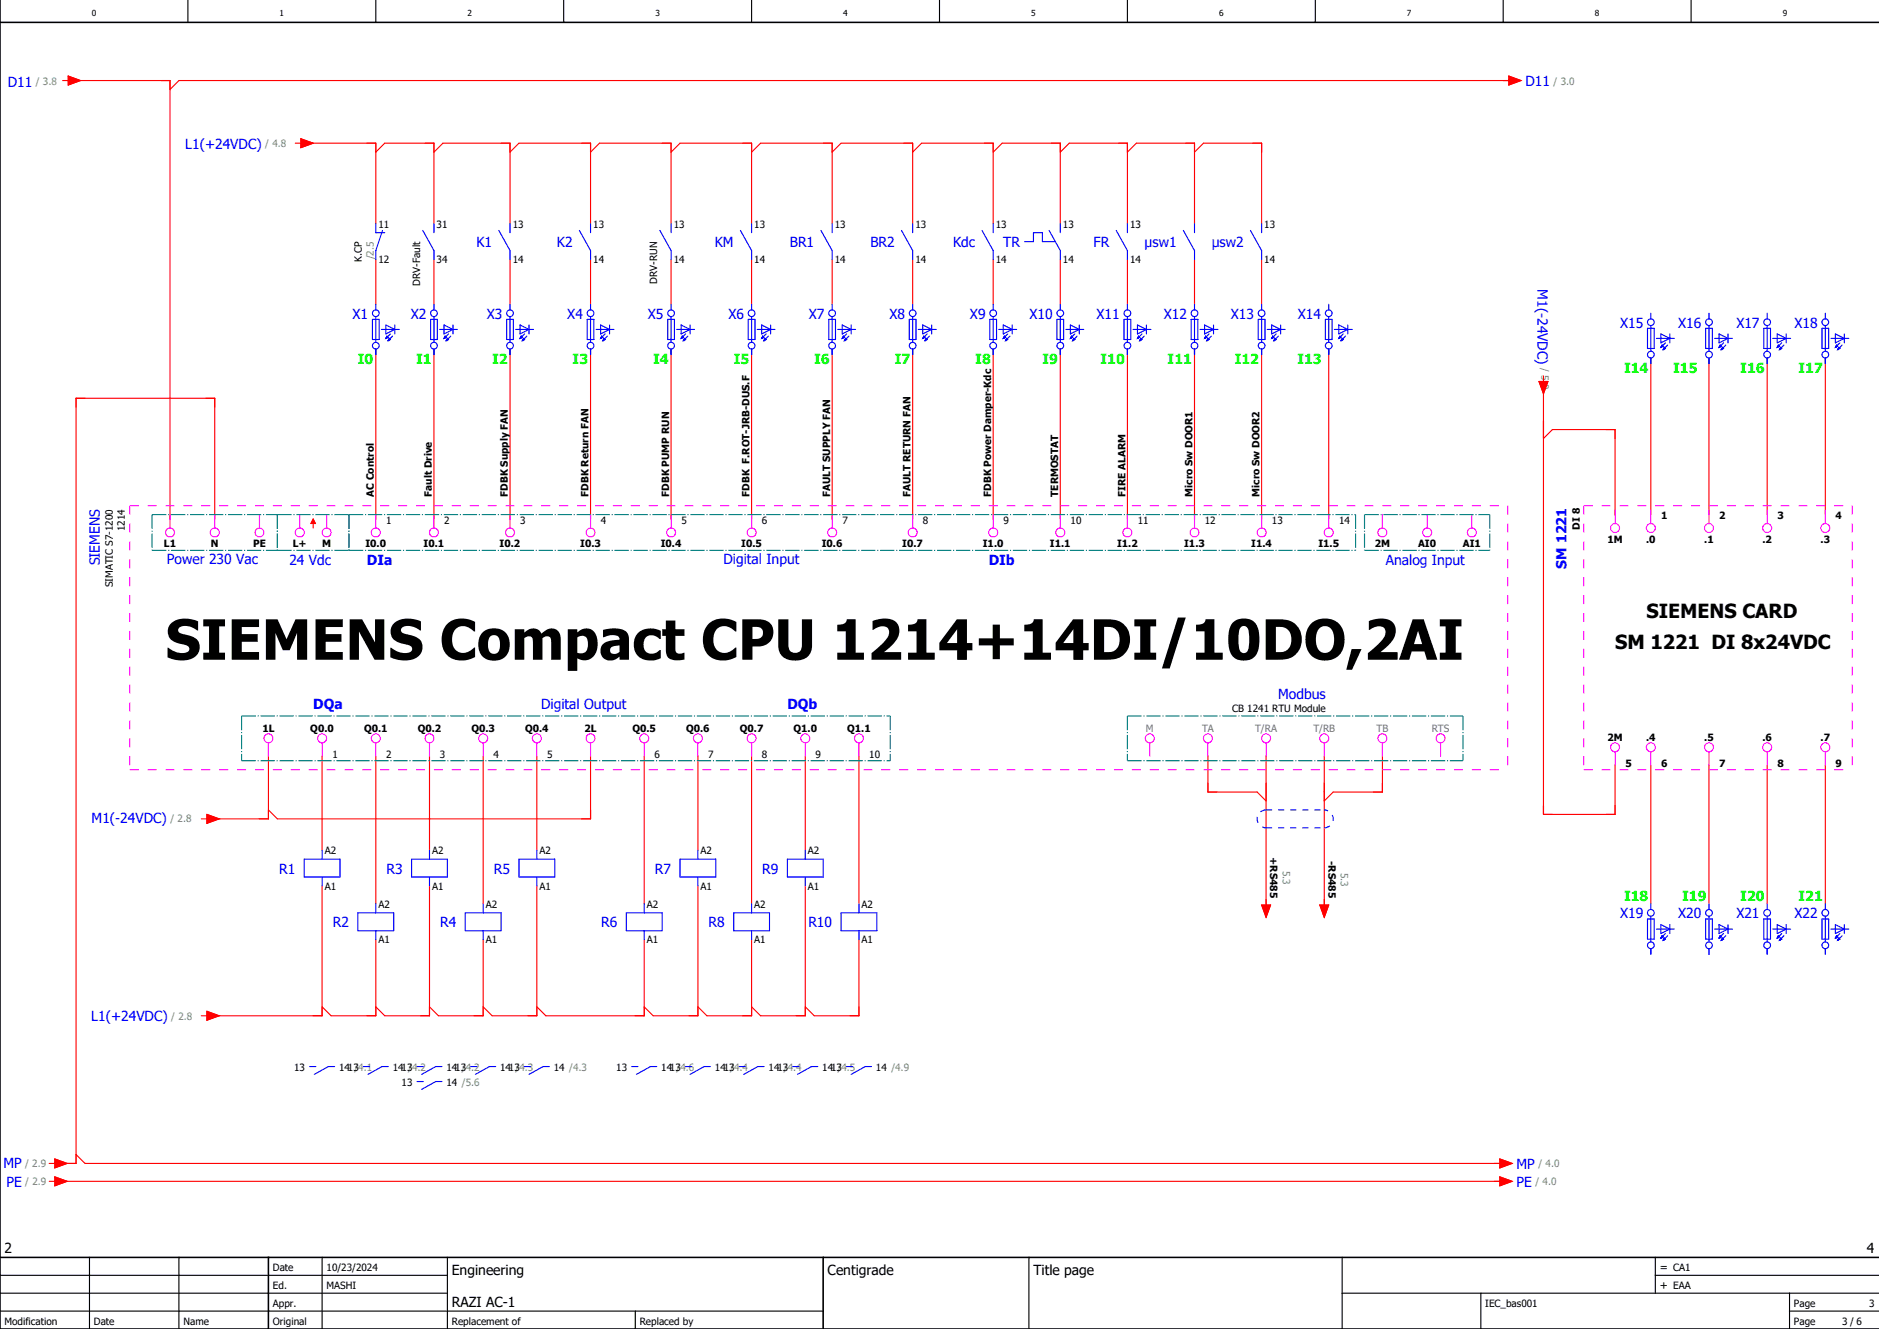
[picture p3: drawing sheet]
<svg xmlns="http://www.w3.org/2000/svg" width="420mm" height="297mm" viewBox="0 0 420 297" stroke-linecap="round" stroke-linejoin="round" font-family="sans-serif">
<g fill="none" stroke="#000" stroke-width=".25">
<path d="M42 0v5M84 0v5M126 0v5M168 0v5M210 0v5M252 0v5M294 0v5M336 0v5M378 0v5M0 293h184M0 289h100M0 285h100"/>
<path d="M20 281v16M40 281v16M72 281v16M100 281v16M142 293v4M230 281v16M300 289h120M300 281v16M331 289v8M370 285h50M370 281v8M400 293h20"/>
<path d="M400 289v8"/>
</g>
<path d="M0 5h420M0 0v297h420M0 281h420M60 281v16M184 281v16" fill="none" stroke="#000" stroke-width=".35"/>
<g fill="none" stroke="#f00" stroke-width=".25">
<path d="M14 18h1.2M15.2 17l2.8 1-2.8 1zM16 18h22v98M337.2 17l2.8 1-2.8 1zM338 18h-298l-2 2M66 32h1.3M67.3 31l2.7 1-2.7 1zM68 32h16v18M84 34l2-2h11v18M97 34l2-2h15v18M114 34l2-2h16v18M132 34l2-2h16v18"/>
<path d="M150 34l2-2h16v18M168 34l2-2h16v18M186 34l2-2h16v18M204 34l2-2h16v18M222 34l2-2h13v18M237 34l2-2h13v18M252 34l2-2h13v18M267 34l2-2h13v18M84 58v10M97 58v10M114 58v10M132 58v10"/>
<path d="M150 58v10M168 58v10M186 58v10M204 58v10M222 58v10M237 58v10M252 58v10M267 58v10M282 58v10M84 78v38M97 78v38M114 78v38"/>
<path d="M132 78v38M150 78v38M168 78v38M186 78v38M204 78v38M222 78v38M237 78v38M252 78v38M267 78v38M282 78v38M297 78v38M344 85.3h2l-1 2.7z"/>
<path d="M345 84v1.3M345 87v95h16v-11M345 98l2-2h14v19M369 80v35M382 80v35M395 80v35M408 80v35M48 116v-27h-31v171h-4M69.5 117l.5-1 .5 1M70 117v1M60 169v14h-13M72 169v21"/>
<path d="M84 169v33M96 169v21M108 169v33M120 169v21M132 169v14h-70l-2-2M144 169v33M156 169v21M168 169v33M180 169v21M192 169v33M270 169v8h11l2 2M283 169v34"/>
<path d="M296 169v34M309 169v8h-11l-2 2M369 171v31M382 171v31M395 171v31M408 171v31M45 183h1.2M46.2 182l2.8 1-2.8 1zM72 198v29h-25M96 198v29h-10l-2-2M120 198v29h-10l-2-2M156 198v29h-10l-2-2"/>
<path d="M180 198v29h-10l-2-2M84 210v17h-10l-2-2M108 210v17h-10l-2-2M144 210v17h-22l-2-2M168 210v17h-10l-2-2M192 210v17h-10l-2-2M282 202.2h2l-1 2.8zM295 202.2h2l-1 2.8zM45 227h1.2M46.2 226l2.8 1-2.8 1zM12.2 259l2.8 1-2.8 1zM17 258l2 2h317"/>
<path d="M335.3 259l2.7 1-2.7 1zM11 260h1.2M11 264h1.2M12.2 263l2.8 1-2.8 1zM13 264h323M335.3 263l2.7 1-2.7 1z"/>
</g>
<g fill="#f00" stroke="#f00" stroke-width=".22">
<path d="M70 116l.5 1h-1z"/>
<path d="M282 202.2h2l-1 2.8z"/>
<path d="M295 202.2h2l-1 2.8z"/>
<path d="M46.2 182l2.8 1-2.8 1z"/>
<path d="M46.2 226l2.8 1-2.8 1z"/>
<path d="M15.2 17l2.8 1-2.8 1z"/>
<path d="M337.2 17l2.8 1-2.8 1z"/>
<path d="M12.2 259l2.8 1-2.8 1z"/>
<path d="M12.2 263l2.8 1-2.8 1z"/>
<path d="M335.3 259l2.7 1-2.7 1z"/>
<path d="M335.3 263l2.7 1-2.7 1z"/>
<path d="M67.3 31l2.7 1-2.7 1z"/>
<path d="M344 85.3h2l-1 2.7z"/>
</g>
<path d="M29 113h308M29 113v59M337 113v59M354 113h60M354 113v59M414 113v59M29 172h308M354 172h60" fill="none" stroke="#f0f" stroke-width=".25" stroke-dasharray="2 2" stroke-linecap="butt"/>
<g fill="none" stroke="#f0f" stroke-width=".25">
<path d="M38 115v3M48 115v3M58 115v3M67 115v3M73 115v3M84 115v3M97 115v3M114 115v3M132 115v3M150 115v3M168 115v3M186 115v3"/>
<path d="M204 115v3M222 115v3M237 115v3M252 115v3M267 115v3M282 115v3M297 115v3M309 115v3M319 115v3M329 115v3M361 114v3M369 114v3"/>
<path d="M382 114v3M395 114v3M408 114v3M60 166v3M72 166v3M84 166v3M96 166v3M108 166v3M120 166v3M132 166v3M144 166v3M156 166v3"/>
<path d="M168 166v3M180 166v3M192 166v3M257 166v3M270 166v3M283 166v3M296 166v3M309 166v3M322 166v3M361 168v3M369 168v3M382 168v3"/>
<path d="M395 168v3M408 168v3"/>
<circle cx="38" cy="119" r="1"/>
<circle cx="48" cy="119" r="1"/>
<circle cx="58" cy="119" r="1"/>
<circle cx="67" cy="119" r="1"/>
<circle cx="73" cy="119" r="1"/>
<circle cx="84" cy="119" r="1"/>
<circle cx="97" cy="119" r="1"/>
<circle cx="114" cy="119" r="1"/>
<circle cx="132" cy="119" r="1"/>
<circle cx="150" cy="119" r="1"/>
<circle cx="168" cy="119" r="1"/>
<circle cx="186" cy="119" r="1"/>
<circle cx="204" cy="119" r="1"/>
<circle cx="222" cy="119" r="1"/>
<circle cx="237" cy="119" r="1"/>
<circle cx="252" cy="119" r="1"/>
<circle cx="267" cy="119" r="1"/>
<circle cx="282" cy="119" r="1"/>
<circle cx="297" cy="119" r="1"/>
<circle cx="309" cy="119" r="1"/>
<circle cx="319" cy="119" r="1"/>
<circle cx="329" cy="119" r="1"/>
<circle cx="361" cy="118" r="1"/>
<circle cx="369" cy="118" r="1"/>
<circle cx="382" cy="118" r="1"/>
<circle cx="395" cy="118" r="1"/>
<circle cx="408" cy="118" r="1"/>
<circle cx="60" cy="165" r="1"/>
<circle cx="72" cy="165" r="1"/>
<circle cx="84" cy="165" r="1"/>
<circle cx="96" cy="165" r="1"/>
<circle cx="108" cy="165" r="1"/>
<circle cx="120" cy="165" r="1"/>
<circle cx="132" cy="165" r="1"/>
<circle cx="144" cy="165" r="1"/>
<circle cx="156" cy="165" r="1"/>
<circle cx="168" cy="165" r="1"/>
<circle cx="180" cy="165" r="1"/>
<circle cx="192" cy="165" r="1"/>
<circle cx="257" cy="165" r="1"/>
<circle cx="270" cy="165" r="1"/>
<circle cx="283" cy="165" r="1"/>
<circle cx="296" cy="165" r="1"/>
<circle cx="309" cy="165" r="1"/>
<circle cx="322" cy="165" r="1"/>
<circle cx="361" cy="167" r="1"/>
<circle cx="369" cy="167" r="1"/>
<circle cx="382" cy="167" r="1"/>
<circle cx="395" cy="167" r="1"/>
<circle cx="408" cy="167" r="1"/>
</g>
<g fill="none" stroke="#007f7f" stroke-width=".25" stroke-dasharray="3.2 .4 .3 .4" stroke-linecap="butt">
<path d="M34 115h28M34 115v8M62 115v8M62 115h16M78 115v8M78 115h225M303 115v8M305 115h28M305 115v8M333 115v8M34 123h28M62 123h16"/>
<path d="M78 123h225M305 123h28M54 170h145M54 160h145M54 160v10M199 160v10M252 170h75M252 160h75M252 160v10M327 160v10"/>
</g>
<path d="M283 185h13M283 181h13M283 181a2 2 0 0 0-2 2 2 2 0 0 0 2 2M296 185a2 2 0 0 0 2-2 2 2 0 0 0-2-2" fill="none" stroke="#00f" stroke-width=".25" stroke-dasharray="1.4 1.4" stroke-linecap="butt"/>
<g fill="none" stroke="#00f" stroke-width=".25">
<path d="M84 50v2h2M85.5 51.5l-1.5 4.5v2M94.5 51.5l2.5 4.5v2M97 50v2M111.5 51.5l2.5 4.5v2M114 50v2M129.5 51.5l2.5 4.5v2M132 50v2M147.5 51.5l2.5 4.5v2M150 50v2M165.5 51.5l2.5 4.5v2M168 50v2"/>
<path d="M183.5 51.5l2.5 4.5v2M186 50v2M201.5 51.5l2.5 4.5v2M204 50v2M219.5 51.5l2.5 4.5v2M222 50v2M229 54h2v-2h2v2h2.9M234.5 51.5l2.5 4.5v2M237 50v2M249.5 51.5l2.5 4.5v2M252 50v2M264.5 51.5l2.5 4.5v2"/>
<path d="M267 50v2M279.5 51.5l2.5 4.5v2M282 50v2M83.2 71.4h1.5v4.5h-1.5zM84 68v1.2M84 70.7v5.8M84 78v1.3M85.3 73.6h3.9M86.2 75.6h.1M86.2 72.6l2 1-2 1zM86.5 75.1l.3 .3-.6 .2zM86.8 76.1h.1"/>
<path d="M87 75.6l.3 .3-.5 .2zM87.3 74.6l-1.1 1M87.7 75.1l-.9 1M88.2 72.6v2M96.3 71.4h1.5v4.5h-1.5zM97 68v1.2M97 70.7v5.8M97 78v1.3M98.3 73.6h4M99.3 75.6h.1M99.3 72.6l2 1-2 1zM99.5 75.1l.3 .3-.5 .2z"/>
<path d="M99.8 76.1h.1M100 75.6l.2 .3-.4 .2zM100.2 74.6l-.9 1M100.8 75.1l-1 1M101.3 72.6v2M113.3 71.4h1.5v4.5h-1.5zM114 68v1.2M114 70.7v5.8M114 78v1.3M115.3 73.6h3.9M116.3 75.6h.1M116.3 72.6l2 1-2 1z"/>
<path d="M116.5 75.1l.3 .3-.5 .2zM116.8 76.1h.1M117 75.6l.2 .3-.4 .2zM117.2 74.6l-.9 1M117.8 75.1l-1 1M118.3 72.6v2M131.2 71.4h1.5v4.5h-1.5zM132 68v1.2M132 70.7v5.8M132 78v1.3M133.3 73.6h3.9M134.2 75.6h.1"/>
<path d="M134.2 72.6l2 1-2 1zM134.5 75.1l.3 .3-.6 .2zM134.8 76.1h.1M135 75.6l.3 .3-.5 .2zM135.3 74.6l-1.1 1M135.7 75.1l-.9 1M136.2 72.6v2M149.3 71.4h1.5v4.5h-1.5zM150 68v1.2M150 70.7v5.8M150 78v1.3M151.2 73.6h4.1"/>
<path d="M152.3 75.6h.1M152.3 72.6l1.9 1-1.9 1zM152.5 75.1l.2 .3-.4 .2zM152.7 76.1h.1M153 75.6l.2 .3-.5 .2zM153.2 74.6l-.9 1M153.8 75.1l-1.1 1M154.2 72.6v2M167.3 71.4h1.4v4.5h-1.4zM168 68v1.2M168 70.7v5.8M168 78v1.3"/>
<path d="M169.3 73.6h3.9M170.2 75.6h.1M170.2 72.6l2.1 1-2.1 1zM170.5 75.1l.3 .3-.6 .2zM170.8 76.1h.1M171 75.6l.2 .3-.4 .2zM171.2 74.6l-1 1M171.7 75.1l-.9 1M172.3 72.6v2M185.2 71.4h1.5v4.5h-1.5zM186 68v1.2M186 70.7v5.8"/>
<path d="M186 78v1.3M187.2 73.6h4M188.2 75.6h.1M188.2 72.6l2 1-2 1zM188.5 75.1l.2 .3-.5 .2zM188.7 76.1h.1M189 75.6l.3 .3-.6 .2zM189.3 74.6l-1.1 1M189.8 75.1l-1.1 1M190.2 72.6v2M203.3 71.4h1.5v4.5h-1.5zM204 68v1.2"/>
<path d="M204 70.7v5.8M204 78v1.3M205.2 73.6h4.1M206.3 75.6h.1M206.3 72.6l2 1-2 1zM206.5 75.1l.2 .3-.4 .2zM206.7 76.1h.1M207 75.6l.2 .3-.5 .2zM207.2 74.6l-.9 1M207.8 75.1l-1.1 1M208.3 72.6v2M221.2 71.4h1.5v4.5h-1.5z"/>
<path d="M222 68v1.2M222 70.7v5.8M222 78v1.3M223.3 73.6h3.9M224.2 75.6h.1M224.2 72.6l2.1 1-2.1 1zM224.5 75.1l.3 .3-.6 .2zM224.8 76.1h.1M225 75.6l.3 .3-.5 .2zM225.3 74.6l-1.1 1M225.7 75.1l-.9 1M226.3 72.6v2"/>
<path d="M236.2 71.4h1.6v4.5h-1.6zM237 68v1.2M237 70.7v5.8M237 78v1.3M238.2 73.6h4.1M239.3 75.6h.1M239.3 72.6l1.9 1-1.9 1zM239.5 75.1l.2 .3-.4 .2zM239.7 76.1h.1M240 75.6l.3 .3-.6 .2zM240.3 74.6l-1 1M240.8 75.1l-1.1 1"/>
<path d="M241.2 72.6v2M251.3 71.4h1.5v4.5h-1.5zM252 68v1.2M252 70.7v5.8M252 78v1.3M253.3 73.6h4M254.3 75.6h.1M254.3 72.6l2 1-2 1zM254.5 75.1l.2 .3-.4 .2zM254.7 76.1h.1M255 75.6l.2 .3-.5 .2zM255.2 74.6l-.9 1"/>
<path d="M255.8 75.1l-1.1 1M256.3 72.6v2M266.2 71.4h1.5v4.5h-1.5zM267 68v1.2M267 70.7v5.8M267 78v1.3M268.3 73.6h3.9M269.2 75.6h.1M269.2 72.6l2.1 1-2.1 1zM269.5 75.1l.3 .3-.6 .2zM269.8 76.1h.1M270 75.6l.2 .3-.4 .2z"/>
<path d="M270.2 74.6l-1 1M270.7 75.1l-.9 1M271.3 72.6v2M281.2 71.4h1.5v4.5h-1.5zM282 68v1.2M282 70.7v5.8M282 78v1.3M283.2 73.6h4.1M284.2 75.6h.1M284.2 72.6l2 1-2 1zM284.5 75.1l.2 .3-.5 .2zM284.7 76.1h.1"/>
<path d="M285 75.6l.3 .3-.6 .2zM285.3 74.6l-1.1 1M285.8 75.1l-1.1 1M286.2 72.6v2M296.3 71.4h1.5v4.5h-1.5zM297 68v1.2M297 70.7v5.8M297 78v1.3M298.2 73.6h4.1M299.3 75.6h.1M299.3 72.6l2 1-2 1zM299.5 75.1l.2 .3-.4 .2z"/>
<path d="M299.7 76.1h.1M300 75.6l.2 .3-.5 .2zM300.2 74.6l-.9 1M300.8 75.1l-1.1 1M301.3 72.6v2M368.3 73.4h1.4v4.5h-1.4zM369 70v1.3M369 72.8v5.7M370.3 75.6h4M371.2 77.6h.1M371.2 74.6l2 1-2 1zM371.5 77.1l.3 .3-.6 .2z"/>
<path d="M371.8 78.1h.1M372 77.6l.3 .3-.5 .2zM372.3 76.6l-1.1 1M372.7 77.1l-.9 1M373.2 74.6v2M381.3 73.4h1.4v4.5h-1.4zM382 70v1.3M382 72.8v5.7M383.3 75.6h4M384.2 77.6h.1M384.2 74.6l2 1-2 1zM384.5 77.1l.3 .3-.6 .2z"/>
<path d="M384.8 78.1h.1M385 77.6l.3 .3-.5 .2zM385.3 76.6l-1.1 1M385.7 77.1l-.9 1M386.2 74.6v2M394.3 73.4h1.4v4.5h-1.4zM395 70v1.3M395 72.8v5.7M396.3 75.6h4M397.2 77.6h.1M397.2 74.6l2 1-2 1zM397.5 77.1l.2 .3-.5 .2z"/>
<path d="M397.7 78.1h.1M398 77.6l.3 .3-.6 .2zM398.3 76.6l-1.1 1M398.7 77.1l-1 1M399.2 74.6v2M407.3 73.4h1.4v4.5h-1.4zM408 70v1.3M408 72.8v5.7M409.3 75.6h4M410.2 77.6h.1M410.2 74.6l2 1-2 1zM410.5 77.1l.2 .3-.5 .2z"/>
<path d="M410.7 78.1h.1M411 77.6l.3 .3-.6 .2zM411.3 76.6l-1.1 1M411.8 77.1l-1.1 1M412.2 74.6v2M369 80v1.3M382 80v1.3M395 80v1.3M408 80v1.3M68 192h8v4h-8zM72 190v2M72 196v2"/>
<path d="M92 192h8v4h-8zM96 190v2M96 196v2M116 192h8v4h-8zM120 190v2M120 196v2M152 192h8v4h-8zM156 190v2M156 196v2M176 192h8v4h-8zM180 190v2M180 196v2"/>
<path d="M80 204h8v4h-8zM84 202v2M84 208v2M104 204h8v4h-8zM108 202v2M108 208v2M140 204h8v4h-8zM144 202v2M144 208v2M164 204h8v4h-8zM168 202v2M168 208v2"/>
<path d="M188 204h8v4h-8zM192 202v2M192 208v2M368.3 205.4h1.4v4.5h-1.4zM369 202v1.3M369 204.8v5.7M369 212v1.2M370.3 207.6h4M371.2 209.6h.1M371.2 206.6l2 1-2 1zM371.5 209.1l.3 .3-.6 .2zM371.8 210.1h.1"/>
<path d="M372 209.6l.3 .3-.5 .2zM372.3 208.6l-1.1 1M372.7 209.1l-.9 1M373.2 206.6v2M381.3 205.4h1.4v4.5h-1.4zM382 202v1.3M382 204.8v5.7M382 212v1.2M383.3 207.6h4M384.2 209.6h.1M384.2 206.6l2 1-2 1zM384.5 209.1l.3 .3-.6 .2z"/>
<path d="M384.8 210.1h.1M385 209.6l.3 .3-.5 .2zM385.3 208.6l-1.1 1M385.7 209.1l-.9 1M386.2 206.6v2M394.3 205.4h1.4v4.5h-1.4zM395 202v1.3M395 204.8v5.7M395 212v1.2M396.3 207.6h4M397.2 209.6h.1M397.2 206.6l2 1-2 1z"/>
<path d="M397.5 209.1l.2 .3-.5 .2zM397.7 210.1h.1M398 209.6l.3 .3-.6 .2zM398.3 208.6l-1.1 1M398.7 209.1l-1 1M399.2 206.6v2M407.3 205.4h1.4v4.5h-1.4zM408 202v1.3M408 204.8v5.7M408 212v1.2M409.3 207.6h4M410.2 209.6h.1"/>
<path d="M410.2 206.6l2 1-2 1zM410.5 209.1l.2 .3-.5 .2zM410.7 210.1h.1M411 209.6l.3 .3-.6 .2zM411.3 208.6l-1.1 1M411.8 209.1l-1.1 1M412.2 206.6v2M69.2 238.4h1.4M74.8 238.3h-1.4l-3.1 1.8M81.2 238.4h1.4M86.8 238.3h-1.4l-3.1 1.8M93.2 238.4h1.4"/>
<path d="M98.8 238.3h-1.4l-3.1 1.8M105.2 238.4h1.4M110.8 238.3h-1.4l-3.1 1.8M117.2 238.4h1.4M122.8 238.3h-1.4l-3.1 1.8M141.2 238.4h1.4M146.8 238.3h-1.4l-3.1 1.8M153.2 238.4h1.4M158.8 238.3h-1.4l-3.1 1.8M165.2 238.4h1.4M170.8 238.3h-1.4l-3.1 1.8M177.2 238.4h1.4"/>
<path d="M182.8 238.3h-1.4l-3.1 1.8M189.2 238.4h1.4M194.8 238.3h-1.4l-3.1 1.8M93.2 241.7h1.4M98.8 241.7h-1.4l-3.1 1.8"/>
<circle cx="84" cy="70" r=".75"/>
<circle cx="84" cy="77.3" r=".75"/>
<circle cx="97" cy="70" r=".75"/>
<circle cx="97" cy="77.3" r=".75"/>
<circle cx="114" cy="70" r=".75"/>
<circle cx="114" cy="77.3" r=".75"/>
<circle cx="132" cy="70" r=".75"/>
<circle cx="132" cy="77.3" r=".75"/>
<circle cx="150" cy="70" r=".75"/>
<circle cx="150" cy="77.3" r=".75"/>
<circle cx="168" cy="70" r=".75"/>
<circle cx="168" cy="77.3" r=".75"/>
<circle cx="186" cy="70" r=".75"/>
<circle cx="186" cy="77.3" r=".75"/>
<circle cx="204" cy="70" r=".75"/>
<circle cx="204" cy="77.3" r=".75"/>
<circle cx="222" cy="70" r=".75"/>
<circle cx="222" cy="77.3" r=".75"/>
<circle cx="237" cy="70" r=".75"/>
<circle cx="237" cy="77.3" r=".75"/>
<circle cx="252" cy="70" r=".75"/>
<circle cx="252" cy="77.3" r=".75"/>
<circle cx="267" cy="70" r=".75"/>
<circle cx="267" cy="77.3" r=".75"/>
<circle cx="282" cy="70" r=".75"/>
<circle cx="282" cy="77.3" r=".75"/>
<circle cx="297" cy="70" r=".75"/>
<circle cx="297" cy="77.3" r=".75"/>
<circle cx="369" cy="72" r=".75"/>
<circle cx="369" cy="79.2" r=".75"/>
<circle cx="382" cy="72" r=".75"/>
<circle cx="382" cy="79.2" r=".75"/>
<circle cx="395" cy="72" r=".75"/>
<circle cx="395" cy="79.3" r=".75"/>
<circle cx="408" cy="72" r=".75"/>
<circle cx="408" cy="79.3" r=".75"/>
<circle cx="369" cy="211.2" r=".75"/>
<circle cx="369" cy="204" r=".75"/>
<circle cx="382" cy="211.2" r=".75"/>
<circle cx="382" cy="204" r=".75"/>
<circle cx="395" cy="211.2" r=".75"/>
<circle cx="395" cy="204" r=".75"/>
<circle cx="408" cy="211.2" r=".75"/>
<circle cx="408" cy="204" r=".75"/>
</g>
<g fill="#00f" stroke="#00f" stroke-width=".22">
<path d="M86.5 75.1l.3 .3-.6 .2z"/>
<path d="M87 75.6l.3 .3-.5 .2z"/>
<path d="M99.5 75.1l.3 .3-.5 .2z"/>
<path d="M100 75.6l.2 .3-.4 .2z"/>
<path d="M116.5 75.1l.3 .3-.5 .2z"/>
<path d="M117 75.6l.2 .3-.4 .2z"/>
<path d="M134.5 75.1l.3 .3-.6 .2z"/>
<path d="M135 75.6l.3 .3-.5 .2z"/>
<path d="M152.5 75.1l.2 .3-.4 .2z"/>
<path d="M153 75.6l.2 .3-.5 .2z"/>
<path d="M170.5 75.1l.3 .3-.6 .2z"/>
<path d="M171 75.6l.2 .3-.4 .2z"/>
<path d="M188.5 75.1l.2 .3-.5 .2z"/>
<path d="M189 75.6l.3 .3-.6 .2z"/>
<path d="M206.5 75.1l.2 .3-.4 .2z"/>
<path d="M207 75.6l.2 .3-.5 .2z"/>
<path d="M224.5 75.1l.3 .3-.6 .2z"/>
<path d="M225 75.6l.3 .3-.5 .2z"/>
<path d="M239.5 75.1l.2 .3-.4 .2z"/>
<path d="M240 75.6l.3 .3-.6 .2z"/>
<path d="M254.5 75.1l.2 .3-.4 .2z"/>
<path d="M255 75.6l.2 .3-.5 .2z"/>
<path d="M269.5 75.1l.3 .3-.6 .2z"/>
<path d="M270 75.6l.2 .3-.4 .2z"/>
<path d="M284.5 75.1l.2 .3-.5 .2z"/>
<path d="M285 75.6l.3 .3-.6 .2z"/>
<path d="M299.5 75.1l.2 .3-.4 .2z"/>
<path d="M300 75.6l.2 .3-.5 .2z"/>
<path d="M371.5 77.1l.3 .3-.6 .2z"/>
<path d="M372 77.6l.3 .3-.5 .2z"/>
<path d="M397.5 77.1l.2 .3-.5 .2z"/>
<path d="M398 77.6l.3 .3-.6 .2z"/>
<path d="M384.5 77.1l.3 .3-.6 .2z"/>
<path d="M385 77.6l.3 .3-.5 .2z"/>
<path d="M410.5 77.1l.2 .3-.5 .2z"/>
<path d="M411 77.6l.3 .3-.6 .2z"/>
<path d="M371.5 209.1l.3 .3-.6 .2z"/>
<path d="M372 209.6l.3 .3-.5 .2z"/>
<path d="M384.5 209.1l.3 .3-.6 .2z"/>
<path d="M385 209.6l.3 .3-.5 .2z"/>
<path d="M397.5 209.1l.2 .3-.5 .2z"/>
<path d="M398 209.6l.3 .3-.6 .2z"/>
<path d="M410.5 209.1l.2 .3-.5 .2z"/>
<path d="M411 209.6l.3 .3-.6 .2z"/>
</g>
<text font-size="12.4" x="37" y="147.4">SIEMENS Compact CPU 1214+14DI/10DO,2AI</text>
<g font-size="4.3">
<text x="368" y="138.1">SIEMENS CARD</text>
<text x="361" y="145.1">SM 1221 DI 8x24VDC</text>
</g>
<g font-size="3.1" fill="#00f">
<text x="1.7" y="19.3">D11</text>
<text x="341" y="19.2">D11</text>
<text x="41.4" y="33.2">L1(+24VDC)</text>
<text x="106.5" y="55.2">K1</text>
<text x="124.5" y="55.2">K2</text>
<text x="159.8" y="55.2">KM</text>
<text x="176.5" y="55.2">BR1</text>
<text x="194.5" y="55.2">BR2</text>
<text x="213" y="55.2">Kdc</text>
<text x="224.3" y="55.2">TR</text>
<text x="244.5" y="55.2">FR</text>
<text x="255.9" y="55.2">µsw1</text>
<text x="270.9" y="55.2">µsw2</text>
<text x="343.7" y="64.7" transform="rotate(90 343.7 64.7)">M1(-24VDC)</text>
<text x="78.8" y="71.2">X1</text>
<text x="91.8" y="71.2">X2</text>
<text x="108.8" y="71.2">X3</text>
<text x="126.8" y="71.2">X4</text>
<text x="144.8" y="71.2">X5</text>
<text x="162.8" y="71.2">X6</text>
<text x="180.8" y="71.2">X7</text>
<text x="198.8" y="71.2">X8</text>
<text x="216.8" y="71.2">X9</text>
<text x="230.1" y="71.2">X10</text>
<text x="245.1" y="71.2">X11</text>
<text x="260.1" y="71.2">X12</text>
<text x="275.1" y="71.2">X13</text>
<text x="290.1" y="71.2">X14</text>
<text x="362.1" y="73.2">X15</text>
<text x="375.1" y="73.2">X16</text>
<text x="388.1" y="73.2">X17</text>
<text x="401.1" y="73.2">X18</text>
<text x="22.3" y="126.4" transform="rotate(-90 22.3 126.4)">SIEMENS</text>
<text x="37.3" y="126.1">Power 230 Vac</text>
<text x="64.7" y="126.2">24 Vdc</text>
<text x="82" y="126.4">DIa</text>
<text x="161.7" y="126.1">Digital Input</text>
<text x="221" y="126.4">DIb</text>
<text x="309.8" y="126.3">Analog Input</text>
<text x="350.1" y="127.1" transform="rotate(-90 350.1 127.1)">SM 1221</text>
<text x="70" y="158.4">DQa</text>
<text x="121" y="158.6">Digital Output</text>
<text x="176" y="158.4">DQb</text>
<text x="285.7" y="156.3">Modbus</text>
<text x="20.5" y="184">M1(-24VDC)</text>
<text x="62.4" y="195.2">R1</text>
<text x="86.4" y="195.2">R3</text>
<text x="110.4" y="195.2">R5</text>
<text x="146.4" y="195.2">R7</text>
<text x="170.4" y="195.2">R9</text>
<text x="74.4" y="207.2">R2</text>
<text x="98.4" y="207.2">R4</text>
<text x="134.4" y="207.2">R6</text>
<text x="158.4" y="207.2">R8</text>
<text x="180.7" y="207.2">R10</text>
<text x="362.1" y="205.2">X19</text>
<text x="375.1" y="205.2">X20</text>
<text x="388.1" y="205.2">X21</text>
<text x="401.1" y="205.2">X22</text>
<text x="20.4" y="228.2">L1(+24VDC)</text>
<text x=".8" y="261.1">MP</text>
<text x="339" y="261.2">MP</text>
<text x="1.4" y="265.2">PE</text>
<text x="339" y="265.2">PE</text>
</g>
<g font-size="3.1" fill="#0f0">
<text x="80" y="81.4">I0</text>
<text x="93" y="81.4">I1</text>
<text x="110" y="81.4">I2</text>
<text x="128" y="81.4">I3</text>
<text x="146" y="81.4">I4</text>
<text x="164" y="81.4">I5</text>
<text x="182" y="81.4">I6</text>
<text x="200" y="81.4">I7</text>
<text x="218" y="81.4">I8</text>
<text x="233" y="81.4">I9</text>
<text x="246" y="81.4">I10</text>
<text x="261" y="81.4">I11</text>
<text x="276" y="81.4">I12</text>
<text x="290" y="81.4">I13</text>
<text x="363" y="83.4">I14</text>
<text x="374" y="83.4">I15</text>
<text x="389" y="83.4">I16</text>
<text x="402" y="83.4">I17</text>
<text x="363" y="201.4">I18</text>
<text x="376" y="201.4">I19</text>
<text x="389" y="201.4">I20</text>
<text x="402" y="201.4">I21</text>
</g>
<g font-size="3.1">
<text x="1" y="280">2</text>
<text x="417.3" y="280">4</text>
<text x="101" y="285">Engineering</text>
<text x="185" y="285">Centigrade</text>
<text x="231" y="285">Title page</text>
<text x="101" y="292">RAZI AC-1</text>
</g>
<g font-size="2.5">
<text x="371" y="284">= CA1</text>
<text x="371" y="288">+ EAA</text>
</g>
<g font-size="2.2" fill="#7ca552">
<text x="8" y="19">/ 3.8</text>
<text x="347.3" y="18.9">/ 3.0</text>
<text x="59.3" y="32.9">/ 4.8</text>
<text x="83.6" y="58" transform="rotate(-90 83.6 58)">/2.5</text>
<text x="344.6" y="82.2" transform="rotate(90 344.6 82.2)">/ 5.0</text>
<text x="38.1" y="183.7">/ 2.8</text>
<text x="286.7" y="194.6" transform="rotate(90 286.7 194.6)">5.3</text>
<text x="299.7" y="195" transform="rotate(90 299.7 195)">5.3</text>
<text x="38.3" y="227.9">/ 2.8</text>
<text x="5.6" y="260.8">/ 2.9</text>
<text x="343.9" y="260.9">/ 4.0</text>
<text x="5.6" y="264.8">/ 2.9</text>
<text x="343.2" y="264.9">/ 4.0</text>
</g>
<g font-size="2.2">
<text x="84.6" y="50.9">11</text>
<text x="97.6" y="50.9">31</text>
<text x="114.6" y="50.9">13</text>
<text x="132.6" y="50.9">13</text>
<text x="150.6" y="50.9">13</text>
<text x="168.6" y="50.9">13</text>
<text x="186.6" y="50.9">13</text>
<text x="204.6" y="50.9">13</text>
<text x="222.6" y="50.9">13</text>
<text x="237.6" y="50.9">13</text>
<text x="252.6" y="50.9">13</text>
<text x="282.6" y="50.9">13</text>
<text x="80.9" y="58.6" transform="rotate(-90 80.9 58.6)">K.CP</text>
<text x="84.6" y="58.8">12</text>
<text x="97.6" y="58.8">34</text>
<text x="114.6" y="58.8">14</text>
<text x="132.6" y="58.8">14</text>
<text x="150.6" y="58.8">14</text>
<text x="168.6" y="58.8">14</text>
<text x="186.6" y="58.8">14</text>
<text x="204.6" y="58.8">14</text>
<text x="222.6" y="58.8">14</text>
<text x="237.6" y="58.8">14</text>
<text x="252.6" y="58.8">14</text>
<text x="282.6" y="58.8">14</text>
<text x="93.9" y="63.9" transform="rotate(-90 93.9 63.9)">DRV-Fault</text>
<text x="146.9" y="63.4" transform="rotate(-90 146.9 63.4)">DRV-RUN</text>
<text x="83.5" y="111" transform="rotate(-90 83.5 111)">AC Control</text>
<text x="96.5" y="111" transform="rotate(-90 96.5 111)">Fault Drive</text>
<text x="113.5" y="111" transform="rotate(-90 113.5 111)">FDBK Supply FAN</text>
<text x="131.5" y="111" transform="rotate(-90 131.5 111)">FDBK Return FAN</text>
<text x="149.5" y="111" transform="rotate(-90 149.5 111)">FDBK PUMP RUN</text>
<text x="167.5" y="111" transform="rotate(-90 167.5 111)">FDBK F.ROT-JRB-DUS.F</text>
<text x="185.5" y="111" transform="rotate(-90 185.5 111)">FAULT SUPPLY FAN</text>
<text x="203.5" y="111" transform="rotate(-90 203.5 111)">FAULT RETURN FAN</text>
<text x="221.5" y="111" transform="rotate(-90 221.5 111)">FDBK Power Damper-Kdc</text>
<text x="236.5" y="111" transform="rotate(-90 236.5 111)">TERMOSTAT</text>
<text x="251.5" y="111" transform="rotate(-90 251.5 111)">FIRE ALARM</text>
<text x="266.5" y="111" transform="rotate(-90 266.5 111)">Micro Sw DOOR1</text>
<text x="281.5" y="111" transform="rotate(-90 281.5 111)">Micro Sw DOOR2</text>
<text x="27.9" y="118.7" transform="rotate(-90 27.9 118.7)">1214</text>
<text x="86.3" y="117">1</text>
<text x="99.3" y="117">2</text>
<text x="116.3" y="117">3</text>
<text x="134.3" y="117">4</text>
<text x="152.3" y="117">5</text>
<text x="170.3" y="117">6</text>
<text x="188.3" y="117">7</text>
<text x="206.3" y="117">8</text>
<text x="224.3" y="117">9</text>
<text x="239.3" y="117">10</text>
<text x="254.3" y="117">11</text>
<text x="269.3" y="117">12</text>
<text x="284.3" y="117">13</text>
<text x="299.3" y="117">14</text>
<text x="353.1" y="118.4" transform="rotate(-90 353.1 118.4)">DI 8</text>
<text x="371.3" y="116">1</text>
<text x="384.3" y="116">2</text>
<text x="397.3" y="116">3</text>
<text x="410.3" y="116">4</text>
<text x="36.6" y="122.2">L1</text>
<text x="47.1" y="122.2">N</text>
<text x="56.6" y="122.2">PE</text>
<text x="65.4" y="122.2">L+</text>
<text x="72" y="122.2">M</text>
<text x="81.7" y="122.2">I0.0</text>
<text x="94.7" y="122.2">I0.1</text>
<text x="111.7" y="122.2">I0.2</text>
<text x="129.7" y="122.2">I0.3</text>
<text x="147.7" y="122.2">I0.4</text>
<text x="165.7" y="122.2">I0.5</text>
<text x="183.7" y="122.2">I0.6</text>
<text x="201.7" y="122.2">I0.7</text>
<text x="219.7" y="122.2">I1.0</text>
<text x="234.7" y="122.2">I1.1</text>
<text x="249.7" y="122.2">I1.2</text>
<text x="264.7" y="122.2">I1.3</text>
<text x="279.7" y="122.2">I1.4</text>
<text x="294.7" y="122.2">I1.5</text>
<text x="307.3" y="122.2">2M</text>
<text x="317" y="122.2">AI0</text>
<text x="327" y="122.2">AI1</text>
<text x="359.3" y="121.2">1M</text>
<text x="367.9" y="121.2">.0</text>
<text x="380.9" y="121.2">.1</text>
<text x="393.9" y="121.2">.2</text>
<text x="406.9" y="121.2">.3</text>
<text x="25.2" y="131.3" transform="rotate(-90 25.2 131.3)">SIMATIC S7-1200</text>
<text x="275.4" y="159.2">CB 1241 RTU Module</text>
<text x="58.6" y="163.5">1L</text>
<text x="69.4" y="163.5">Q0.0</text>
<text x="81.4" y="163.5">Q0.1</text>
<text x="93.4" y="163.5">Q0.2</text>
<text x="105.4" y="163.5">Q0.3</text>
<text x="117.4" y="163.5">Q0.4</text>
<text x="130.6" y="163.5">2L</text>
<text x="141.4" y="163.5">Q0.5</text>
<text x="153.4" y="163.5">Q0.6</text>
<text x="165.4" y="163.5">Q0.7</text>
<text x="177.4" y="163.5">Q1.0</text>
<text x="189.4" y="163.5">Q1.1</text>
<text x="359.3" y="165.5">2M</text>
<text x="367.9" y="165.5">.4</text>
<text x="380.9" y="165.5">.5</text>
<text x="393.9" y="165.5">.6</text>
<text x="406.9" y="165.5">.7</text>
<text x="74.3" y="169.4">1</text>
<text x="86.3" y="169.4">2</text>
<text x="98.3" y="169.4">3</text>
<text x="110.3" y="169.4">4</text>
<text x="122.3" y="169.4">5</text>
<text x="146.3" y="169.4">6</text>
<text x="158.3" y="169.4">7</text>
<text x="170.3" y="169.4">8</text>
<text x="182.3" y="169.4">9</text>
<text x="194.3" y="169.4">10</text>
<text x="363.3" y="171.4">5</text>
<text x="371.3" y="171.4">6</text>
<text x="384.3" y="171.4">7</text>
<text x="397.3" y="171.4">8</text>
<text x="410.3" y="171.4">9</text>
<text x="72.6" y="190.9">A2</text>
<text x="96.6" y="190.9">A2</text>
<text x="120.6" y="190.9">A2</text>
<text x="156.6" y="190.9">A2</text>
<text x="180.6" y="190.9">A2</text>
<text x="283.9" y="191.6" transform="rotate(90 283.9 191.6)">+RS485</text>
<text x="296.9" y="192.4" transform="rotate(90 296.9 192.4)">-RS485</text>
<text x="72.6" y="198.8">A1</text>
<text x="84.6" y="202.9">A2</text>
<text x="96.6" y="198.8">A1</text>
<text x="108.6" y="202.9">A2</text>
<text x="120.6" y="198.8">A1</text>
<text x="144.6" y="202.9">A2</text>
<text x="156.6" y="198.8">A1</text>
<text x="168.6" y="202.9">A2</text>
<text x="180.6" y="198.8">A1</text>
<text x="192.6" y="202.9">A2</text>
<text x="84.6" y="210.8">A1</text>
<text x="108.6" y="210.8">A1</text>
<text x="144.6" y="210.8">A1</text>
<text x="168.6" y="210.8">A1</text>
<text x="192.6" y="210.8">A1</text>
<text x="65.8" y="239.2">13</text>
<text x="75.8" y="239.2">1413/4.1</text>
<text x="87.8" y="239.2">1413/4.2</text>
<text x="99.8" y="239.2">1413/4.2</text>
<text x="111.8" y="239.2">1413/4.3</text>
<text x="123.8" y="239.2">14 /4.3</text>
<text x="137.8" y="239.2">13</text>
<text x="147.8" y="239.2">1413/4.6</text>
<text x="159.8" y="239.2">1413/4.4</text>
<text x="171.8" y="239.2">1413/4.4</text>
<text x="183.8" y="239.2">1413/4.5</text>
<text x="195.8" y="239.2">14 /4.9</text>
<text x="89.8" y="242.6">13</text>
<text x="99.8" y="242.6">14 /5.6</text>
<text x="61" y="284">Date</text>
<text x="73" y="284">10/23/2024</text>
<text x="61" y="288">Ed.</text>
<text x="61" y="292">Appr.</text>
<text x="73" y="288">MASHI</text>
<text x="332" y="292">IEC_bas001</text>
<text x="401" y="292">Page</text>
<text x="417.8" y="292">3</text>
<text x="1" y="296">Modification</text>
<text x="21" y="296">Date</text>
<text x="41" y="296">Name</text>
<text x="61" y="296">Original</text>
<text x="101" y="296">Replacement of</text>
<text x="143" y="296">Replaced by</text>
<text x="401" y="296">Page</text>
<text x="411.8" y="296">3 / 6</text>
</g>
<g font-size="2.2" fill="#767676">
<text x="256.1" y="163.5">M</text>
<text x="268.7" y="163.5">TA</text>
<text x="280.6" y="163.5">T/RA</text>
<text x="293.6" y="163.5">T/RB</text>
<text x="307.7" y="163.5">TB</text>
<text x="320" y="163.5">RTS</text>
</g>
<g font-size="1.9">
<text x="20.5" y="3.6">0</text>
<text x="62.5" y="3.6">1</text>
<text x="104.5" y="3.6">2</text>
<text x="146.5" y="3.6">3</text>
<text x="188.5" y="3.6">4</text>
<text x="230.5" y="3.6">5</text>
<text x="272.5" y="3.6">6</text>
<text x="314.5" y="3.6">7</text>
<text x="356.5" y="3.6">8</text>
<text x="398.5" y="3.6">9</text>
</g>
</svg>
